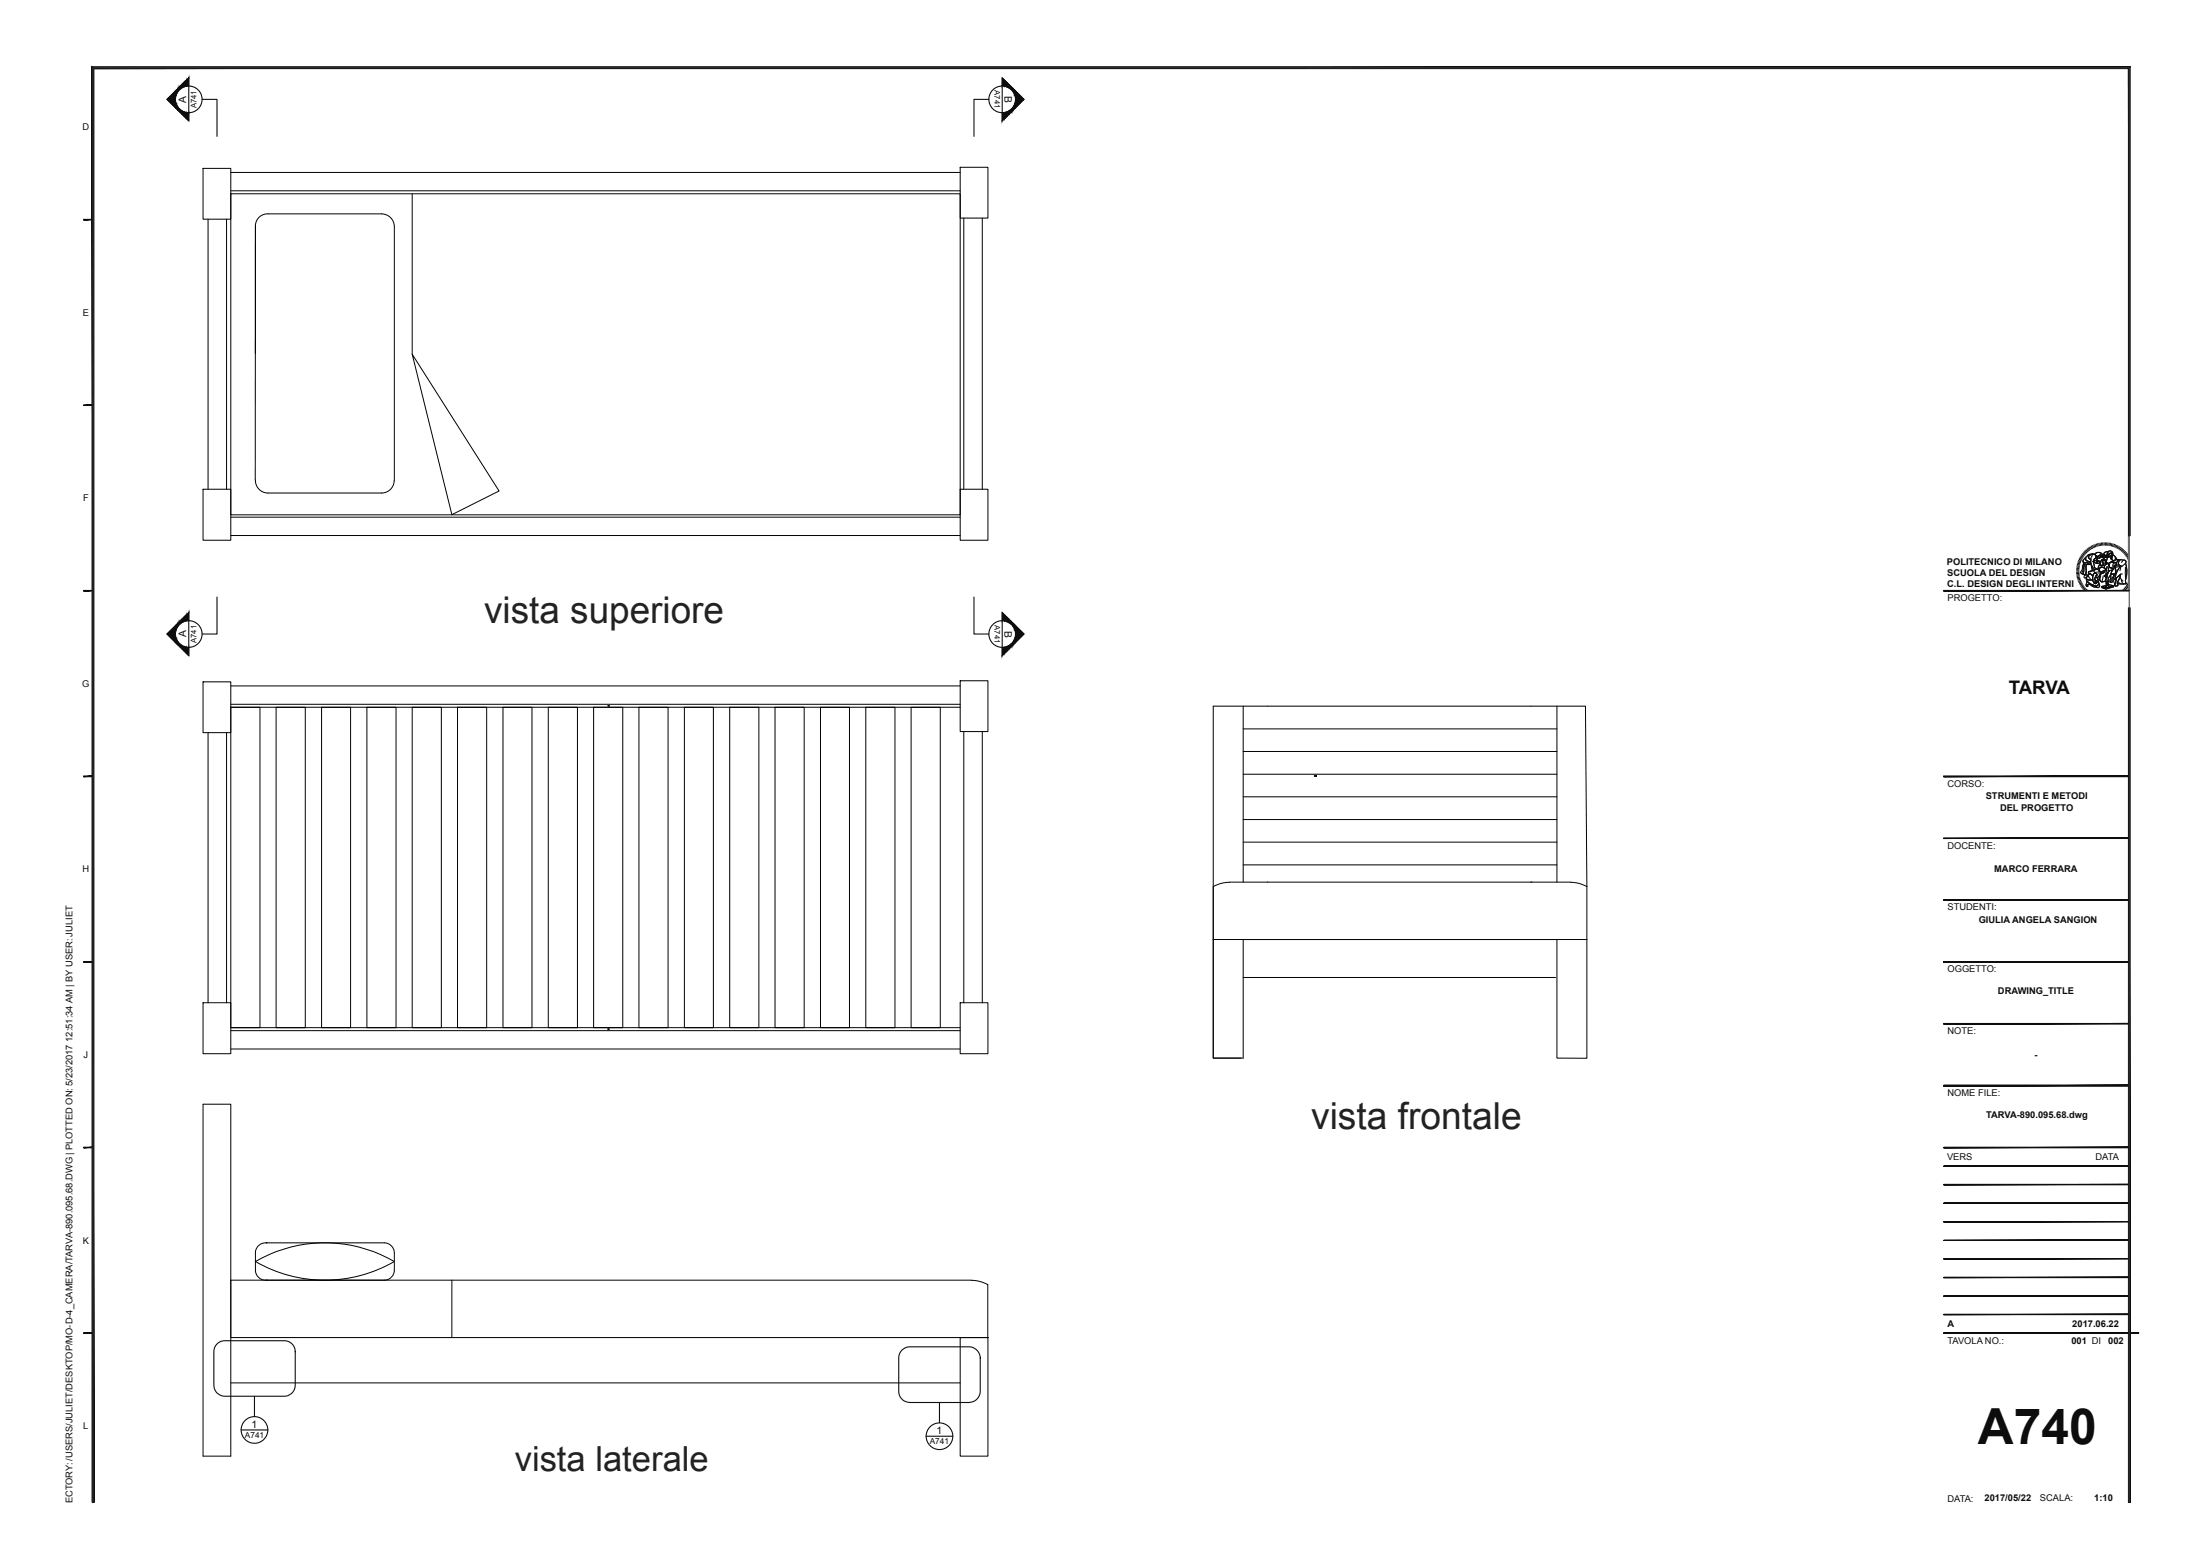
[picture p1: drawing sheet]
<svg xmlns="http://www.w3.org/2000/svg" width="594mm" height="420mm" viewBox="0 0 594 420" stroke-linecap="round" stroke-linejoin="round" font-family="sans-serif">
<g fill="none" stroke="#000" stroke-width=".27">
<path d="M54.8 45.4h7.5v13.8h-7.5zM56.2 59.2v72.9M61.2 59.2v72.9M62.3 52.3h196.9v86.7h-196.9zM62.3 46.5h196.9M62.3 51.5h196.9M111.3 52.3v43.3l10.7 43.3 12.7-6.4-23.4-36.9M259.2 45.2h7.5v13.7h-7.5zM260.2 58.9v73.2M265.2 58.9v73.2M69 61v34.4M69 61l-.1 68.6"/>
<path d="M69 61a3.3 3.3 0 0 1 3.4-3.3h30.6a3.5 3.5 0 0 1 3.5 3.5v68.5a3.5 3.5 0 0 1-3.5 3.4h-30.7a3.4 3.4 0 0 1-3.3-3.5M54.8 132.1h7.5v13.7h-7.5zM62.3 139.6h196.9M259.2 132.1h7.5v13.7h-7.5zM62.3 144.6h196.9M54.8 184h7.5v13.8h-7.5zM56.2 197.8v72.9M61.2 197.8v72.9M62.3 190.9h7.9v86.5h-7.9zM62.3 185.1h196.9M62.3 190.1h196.9M62.3 190.9h196.9"/>
<path d="M74.5 190.9h7.9v86.5h-7.9zM86.8 190.9h7.9v86.5h-7.9zM99.1 190.9h7.8v86.5h-7.8zM111.3 190.9h7.9v86.5h-7.9zM123.5 190.9h7.9v86.5h-7.9zM135.8 190.9h7.8v86.5h-7.8zM148 190.9h7.9v86.5h-7.9zM160.3 190.9h7.8v86.5h-7.8zM172.5 190.9h7.9v86.5h-7.9zM184.8 190.9h7.8v86.5h-7.8zM197 190.9h7.9v86.5h-7.9zM209.3 190.9h7.8v86.5h-7.8z"/>
<path d="M221.5 190.9h7.9v86.5h-7.9zM233.8 190.9h7.8v86.5h-7.8zM246 190.9h7.9v86.5h-7.9zM259.2 183.8h7.5v13.7h-7.5zM260.2 197.5v73.2M265.2 197.5v73.2M335.7 190.6v47.5M335.7 196.7h84.7M420.4 190.6v47.5M335.7 202.8h84.7M335.7 209h84.7M335.7 215.1h84.7"/>
<path d="M327.6 239.3l1.8-.8 2.6-.4 92 .1 2 .2 2.5 .9M335.7 227.3h84.7M335.7 233.5h84.7M335.7 221.2h84.7M342.3 238.1h.1M413.3 238.1h.1M428.5 239.3l-.4-48.7h-100.5v95h8.1v-32M428.5 239.3v14.3M428.5 253.6h-100.9v32h7.5M428.5 253.6v32h-8.1v-32M54.8 270.7h7.5v13.7h-7.5zM62.3 278.2h196.9"/>
<path d="M62.3 277.4h196.9M259.2 270.7h7.5v13.7h-7.5zM335.7 263.8h84.3M54.8 298.1h7.5v94.9h-7.5zM62.3 283.2h196.9M71.9 335.5a2.79 2.79 0 0 0-2.9 3.2v1.8M71.9 335.5h.1M71.9 335.5h31.9a2.71 2.71 0 0 1 2.7 2.7v2.1M69 340.5v1.8a2.77 2.77 0 0 0 2.9 3.2M69 340.5a37.4 37.4 0 0 1 37.5 0 37.4 37.4 0 0 1-37.5 0zM71.9 345.5h.1M106.5 340.7a4.2 4.2 0 0 1-1 4.3l-1.1 .5h-.6"/>
<path d="M122 345.5v15.5M262.3 345.5h-200v15.5h204.4h-7.5v32h7.5v-32M262.3 345.6l1.9 .2 2.5 1v14.2M62.3 373.3h196.9"/>
</g>
<g fill="#0d0d0d">
<circle cx="164.2" cy="190.5" r=".25"/>
<circle cx="164.2" cy="277.8" r=".25"/>
</g>
<g fill="#0d0d0d" stroke="#0d0d0d" stroke-width=".27">
<path d="M274.2 168.9l2.3 2.2-2.3 2.3z"/>
<path d="M274.2 171.5l-.1 2z"/>
<path d="M274.1 168.8v1.4z"/>
<path d="M274.2 168.9v1.9z"/>
<path d="M274.1 172.2l-.2 1.6v-1.1z"/>
<path d="M274.1 172.2v1.3l-.2 .3z"/>
<path d="M273.9 168.6l.2 .2-.2 .7z"/>
<path d="M274.1 168.8v1.4l-.2-.7z"/>
<path d="M273.9 172.7l-.4 1.4v-.8z"/>
<path d="M273.9 172.7v1.1l-.4 .3z"/>
<path d="M273.5 168.2l.4 .4-.4 .4z"/>
<path d="M273.9 168.6v.9l-.4-.5z"/>
<path d="M273.5 173.3l-.5 1.2v-.7z"/>
<path d="M273.5 173.3v.8l-.5 .4z"/>
<path d="M273 167.7l.5 .5-.5 .3z"/>
<path d="M273 168.5l.5-.3v.8z"/>
<path d="M272.5 174.2l.5-.4-.5 1.3z"/>
<path d="M273 173.8v.7l-.5 .6z"/>
<path d="M272.5 167.2l.5 .5-.5 .4z"/>
<path d="M272.5 168.1l.5-.4v.8z"/>
<path d="M271.9 174.5l.6-.3-.6 1.5z"/>
<path d="M272.5 174.2v.9l-.6 .6z"/>
<path d="M271.9 166.6l.6 .6-.6 .6z"/>
<path d="M271.9 167.8l.6-.6v.9z"/>
<path d="M271.3 174.7l.6-.2-.6 1.8z"/>
<path d="M271.9 174.5v1.2l-.6 .6z"/>
<path d="M271.3 166l.6 .6-.6 1z"/>
<path d="M271.9 166.6v1.2l-.6-.2z"/>
<path d="M270.6 174.8l.7-.1-.7 2.3z"/>
<path d="M271.3 174.7v1.6l-.7 .7z"/>
<path d="M270.6 165.3l.7 .7-.7 1.5z"/>
<path d="M271.3 166v1.6l-.7-.1z"/>
<path d="M274.2 24.6l2.3 2.2-2.3 2.3z"/>
<path d="M274.2 27.2l-.1 2z"/>
<path d="M274.1 24.5v1.3z"/>
<path d="M274.2 24.6v1.9z"/>
<path d="M274.1 27.8l-.2 1.6v-1z"/>
<path d="M274.1 27.8v1.4l-.2 .2z"/>
<path d="M273.9 24.2l.2 .3-.2 .7z"/>
<path d="M274.1 24.5v1.3l-.2-.6z"/>
<path d="M273.9 28.4l-.4 1.4v-.8z"/>
<path d="M273.9 28.4v1l-.4 .4z"/>
<path d="M273.5 23.9l.4 .3-.4 .4z"/>
<path d="M273.9 24.2v1l-.4-.6z"/>
<path d="M273.5 29l-.5 1.2v-.7z"/>
<path d="M273.5 29v.8l-.5 .4z"/>
<path d="M273 23.4l.5 .5-.5 .3z"/>
<path d="M273 24.2l.5-.3v.7z"/>
<path d="M272.5 29.9l.5-.4-.5 1.3z"/>
<path d="M273 29.5v.7l-.5 .6z"/>
<path d="M272.5 22.9l.5 .5-.5 .3z"/>
<path d="M272.5 23.7l.5-.3v.8z"/>
<path d="M271.9 30.2l.6-.3-.6 1.5z"/>
<path d="M272.5 29.9v.9l-.6 .6z"/>
<path d="M271.9 22.3l.6 .6-.6 .5z"/>
<path d="M271.9 23.4l.6-.5v.8z"/>
<path d="M271.3 30.4l.6-.2-.6 1.8z"/>
<path d="M271.9 30.2v1.2l-.6 .6z"/>
<path d="M271.3 21.7l.6 .6-.6 1z"/>
<path d="M271.9 22.3v1.1l-.6-.1z"/>
<path d="M270.6 30.5l.7-.1-.7 2.2z"/>
<path d="M271.3 30.4v1.6l-.7 .6z"/>
<path d="M270.6 21l.7 .7-.7 1.5z"/>
<path d="M271.3 21.7v1.6l-.7-.1z"/>
<path d="M45.1 26.8l2.2-2.2v4.5z"/>
<path d="M47.5 24.5l-.2 2z"/>
<path d="M47.3 24.6l.2-.1-.2 2z"/>
<path d="M47.5 27.8v1.4z"/>
<path d="M47.3 27.2v1.9z"/>
<path d="M47.7 24.2v1l-.2 .6z"/>
<path d="M47.5 24.5l.2-.3-.2 1.6z"/>
<path d="M47.7 28.4v1l-.2-.2z"/>
<path d="M47.5 27.8l.2 .6-.2 .8z"/>
<path d="M48 23.9v.7l-.3 .6z"/>
<path d="M48 23.9l-.3 1.3v-1z"/>
<path d="M48 29v.8l-.3-.4z"/>
<path d="M47.7 28.4l.3 .6-.3 .4z"/>
<path d="M48.5 23.4v.8l-.5 .4z"/>
<path d="M48 23.9l.5-.5-.5 1.2z"/>
<path d="M48 29.8l.5-.3v.7z"/>
<path d="M48 29l.5 .5-.5 .3z"/>
<path d="M49.1 22.9v.8l-.6 .5z"/>
<path d="M49.1 22.9l-.6 1.3v-.8z"/>
<path d="M48.5 30.2l.6-.3v.9z"/>
<path d="M48.5 29.5l.6 .4-.6 .3z"/>
<path d="M49.7 22.3v1.1l-.6 .3z"/>
<path d="M49.1 22.9l.6-.6-.6 1.4z"/>
<path d="M49.1 30.8l.6-.6v1.2z"/>
<path d="M49.1 29.9l.6 .3-.6 .6z"/>
<path d="M50.3 21.7v1.6l-.6 .1z"/>
<path d="M49.7 22.3l.6-.6-.6 1.7z"/>
<path d="M50.3 30.4v1.6l-.6-.6z"/>
<path d="M49.7 30.2l.6 .2-.6 1z"/>
<path d="M51 21v2.2l-.7 .1z"/>
<path d="M50.3 21.7l.7-.7-.7 2.3z"/>
<path d="M51 30.5v2.1l-.7-.6z"/>
<path d="M50.3 30.4l.7 .1-.7 1.5z"/>
<path d="M45.1 171.1l2.2-2.2v4.5z"/>
<path d="M47.5 168.8l-.2 2z"/>
<path d="M47.3 168.9l.2-.1-.2 2z"/>
<path d="M47.5 172.2v1.3z"/>
<path d="M47.3 171.5v1.9z"/>
<path d="M47.7 168.6v.9l-.2 .7z"/>
<path d="M47.5 168.8l.2-.2-.2 1.6z"/>
<path d="M47.7 172.7v1.1l-.2-.3z"/>
<path d="M47.5 172.2l.2 .5-.2 .8z"/>
<path d="M48 168.2v.8l-.3 .5z"/>
<path d="M48 168.2l-.3 1.3v-.9z"/>
<path d="M48 173.3v.8l-.3-.3z"/>
<path d="M47.7 172.7l.3 .6-.3 .5z"/>
<path d="M48.5 167.7v.8l-.5 .5z"/>
<path d="M48 168.2l.5-.5-.5 1.3z"/>
<path d="M48 174.1l.5-.3v.7z"/>
<path d="M48 173.3l.5 .5-.5 .3z"/>
<path d="M49.1 167.2v.9l-.6 .4z"/>
<path d="M48.5 167.7l.6-.5-.6 1.3z"/>
<path d="M48.5 174.5l.6-.3v.9z"/>
<path d="M48.5 173.8l.6 .4-.6 .3z"/>
<path d="M49.7 166.6v1.2l-.6 .3z"/>
<path d="M49.1 167.2l.6-.6-.6 1.5z"/>
<path d="M49.1 175.1l.6-.6v1.2z"/>
<path d="M49.1 174.2l.6 .3-.6 .6z"/>
<path d="M50.3 166v1.6l-.6 .2z"/>
<path d="M49.7 166.6l.6-.6-.6 1.8z"/>
<path d="M50.3 174.7v1.6l-.6-.6z"/>
<path d="M49.7 174.5l.6 .2-.6 1z"/>
<path d="M51 165.3v2.2l-.7 .1z"/>
<path d="M51 165.3l-.7 2.3v-1.6z"/>
<path d="M51 174.8v2.2l-.7-.7z"/>
<path d="M50.3 174.7l.7 .1-.7 1.5z"/>
</g>
<g fill="none" stroke="#0d0d0d" stroke-width=".3">
<path d="M45.1 26.8l5.9-5.8v11.6zM54.6 26.8h4v10M267 26.8h-4v10M270.6 21l5.9 5.8-5.9 5.8zM45.1 171.1l5.9-5.8v11.7zM58.6 161.1v10h-4M263 161.1v10h4M270.6 165.3l5.9 5.8-5.9 5.9zM355.1 209.4h.1M58.4 362.9l.8-.6 1.5-.4h16a2.93 2.93 0 0 1 3 3v9a2.94 2.94 0 0 1-3 3h-16a3 3 0 0 1-3-3v-9l.2-1.1zM68.7 376.9v5.5M243.3 364.6l1.3-.9 1.1-.2h16a3.1 3.1 0 0 1 3 3v9.1a3.1 3.1 0 0 1-3 3h-16a3 3 0 0 1-3-3v-9.1l.1-1z"/>
<path d="M253.7 378.6v5.4M65.1 386h7.2M250 387.7h7.3"/>
<circle cx="51" cy="26.8" r="3.6"/>
<circle cx="270.6" cy="26.8" r="3.6"/>
<circle cx="51" cy="171.1" r="3.6"/>
<circle cx="270.6" cy="171.1" r="3.6"/>
<circle cx="68.7" cy="386" r="3.6"/>
<circle cx="253.7" cy="387.7" r="3.6"/>
</g>
<path d="M355.1 209.4h.1" fill="none" stroke="#000" stroke-width=".27"/>
<path d="M355.1 209.4h.1" fill="none" stroke="#000" stroke-width=".27"/>
<path d="M355.1 209.4h.1" fill="none" stroke="#0d0d0d" stroke-width=".3"/>
<path d="M355.1 209.4h.1" fill="none" stroke="#000" stroke-width=".27"/>
<path d="M355.1 209.4h.1" fill="none" stroke="#0d0d0d" stroke-width=".3"/>
<path d="M355.1 209.4h.1" fill="none" stroke="#000" stroke-width=".27"/>
<path d="M355.1 209.4h.1" fill="none" stroke="#0d0d0d" stroke-width=".3"/>
<path d="M355.1 209.4h.1" fill="none" stroke="#000" stroke-width=".27"/>
<path d="M355.1 209.4h.1" fill="none" stroke="#0d0d0d" stroke-width=".3"/>
<path d="M355.1 209.4h.1" fill="none" stroke="#000" stroke-width=".27"/>
<path d="M355.1 209.4h.1" fill="none" stroke="#0d0d0d" stroke-width=".3"/>
<path d="M355.1 209.4h.1" fill="none" stroke="#000" stroke-width=".27"/>
<path d="M355.1 209.4h.1" fill="none" stroke="#0d0d0d" stroke-width=".3"/>
<path d="M355.1 209.4h.1" fill="none" stroke="#000" stroke-width=".27"/>
<path d="M355.1 209.4h.1" fill="none" stroke="#0d0d0d" stroke-width=".3"/>
<path d="M355.1 209.4h.1" fill="none" stroke="#000" stroke-width=".27"/>
<path d="M355.1 209.4h.1" fill="none" stroke="#0d0d0d" stroke-width=".3"/>
<path d="M355.1 209.4h.1" fill="none" stroke="#000" stroke-width=".27"/>
<path d="M355.1 209.4h.1" fill="none" stroke="#0d0d0d" stroke-width=".3"/>
<path d="M355.1 209.4h.1" fill="none" stroke="#000" stroke-width=".27"/>
<path d="M355.1 209.4h.1" fill="none" stroke="#0d0d0d" stroke-width=".3"/>
<path d="M355.1 209.4h.1" fill="none" stroke="#000" stroke-width=".27"/>
<path d="M355.1 209.4h.1" fill="none" stroke="#0d0d0d" stroke-width=".3"/>
<path d="M355.1 209.4h.1" fill="none" stroke="#000" stroke-width=".27"/>
<path d="M355.1 209.4h.1" fill="none" stroke="#0d0d0d" stroke-width=".3"/>
<path d="M355.1 209.4h.1" fill="none" stroke="#000" stroke-width=".27"/>
<path d="M355.1 209.4h.1" fill="none" stroke="#0d0d0d" stroke-width=".3"/>
<path d="M355.1 209.4h.1" fill="none" stroke="#000" stroke-width=".27"/>
<path d="M355.1 209.4h.1" fill="none" stroke="#0d0d0d" stroke-width=".3"/>
<path d="M355.1 209.4h.1" fill="none" stroke="#000" stroke-width=".27"/>
<path d="M355.1 209.4h.1" fill="none" stroke="#0d0d0d" stroke-width=".3"/>
<path d="M355.1 209.4h.1" fill="none" stroke="#000" stroke-width=".27"/>
<path d="M355.1 209.4h.1" fill="none" stroke="#0d0d0d" stroke-width=".3"/>
<path d="M355.1 209.4h.1" fill="none" stroke="#0d0d0d" stroke-width=".3"/>
<path d="M355.1 209.4h.1" fill="none" stroke="#000" stroke-width=".27"/>
<path d="M355.1 209.4h.1" fill="none" stroke="#0d0d0d" stroke-width=".3"/>
<path d="M355.1 209.4h.1" fill="none" stroke="#000" stroke-width=".27"/>
<path d="M355.1 209.4h.1" fill="none" stroke="#0d0d0d" stroke-width=".3"/>
<path d="M355.1 209.4h.1" fill="none" stroke="#000" stroke-width=".27"/>
<path d="M355.1 209.4h.1" fill="none" stroke="#0d0d0d" stroke-width=".3"/>
<path d="M355.1 209.4h.1" fill="none" stroke="#000" stroke-width=".27"/>
<path d="M355.1 209.4h.1" fill="none" stroke="#0d0d0d" stroke-width=".3"/>
<path d="M355.1 209.4h.1" fill="none" stroke="#000" stroke-width=".27"/>
<path d="M355.1 209.4h.1" fill="none" stroke="#0d0d0d" stroke-width=".3"/>
<path d="M355.1 209.4h.1" fill="none" stroke="#000" stroke-width=".27"/>
<path d="M355.1 209.4h.1" fill="none" stroke="#0d0d0d" stroke-width=".3"/>
<path d="M355.1 209.4h.1" fill="none" stroke="#000" stroke-width=".27"/>
<path d="M355.1 209.4h.1" fill="none" stroke="#0d0d0d" stroke-width=".3"/>
<path d="M355.1 209.4h.1" fill="none" stroke="#000" stroke-width=".27"/>
<path d="M355.1 209.4h.1" fill="none" stroke="#0d0d0d" stroke-width=".3"/>
<path d="M355.1 209.4h.1" fill="none" stroke="#000" stroke-width=".27"/>
<path d="M355.1 209.4h.1" fill="none" stroke="#0d0d0d" stroke-width=".3"/>
<path d="M355.1 209.4h.1" fill="none" stroke="#000" stroke-width=".27"/>
<path d="M355.1 209.4h.1" fill="none" stroke="#0d0d0d" stroke-width=".3"/>
<path d="M355.1 209.4h.1" fill="none" stroke="#000" stroke-width=".27"/>
<path d="M355.1 209.4h.1" fill="none" stroke="#0d0d0d" stroke-width=".3"/>
<path d="M355.1 209.4h.1" fill="none" stroke="#000" stroke-width=".27"/>
<path d="M355.1 209.4h.1" fill="none" stroke="#0d0d0d" stroke-width=".3"/>
<path d="M355.1 209.4h.1" fill="none" stroke="#000" stroke-width=".27"/>
<path d="M355.1 209.4h.1" fill="none" stroke="#0d0d0d" stroke-width=".3"/>
<path d="M355.1 209.4h.1" fill="none" stroke="#000" stroke-width=".27"/>
<path d="M355.1 209.4h.1" fill="none" stroke="#0d0d0d" stroke-width=".3"/>
<path d="M355.1 209.4h.1" fill="none" stroke="#000" stroke-width=".27"/>
<path d="M355.1 209.4h.1" fill="none" stroke="#0d0d0d" stroke-width=".3"/>
<path d="M355.1 209.4h.1" fill="none" stroke="#000" stroke-width=".27"/>
<path d="M355.1 209.4h.1" fill="none" stroke="#0d0d0d" stroke-width=".3"/>
<path d="M355.1 209.4h.1" fill="none" stroke="#000" stroke-width=".27"/>
<path d="M355.1 209.4h.1" fill="none" stroke="#0d0d0d" stroke-width=".3"/>
<path d="M355.1 209.4h.1" fill="none" stroke="#000" stroke-width=".27"/>
<path d="M355.1 209.4h.1" fill="none" stroke="#0d0d0d" stroke-width=".3"/>
<path d="M355.1 209.4h.1" fill="none" stroke="#000" stroke-width=".27"/>
<path d="M355.1 209.4h.1" fill="none" stroke="#0d0d0d" stroke-width=".3"/>
<path d="M355.1 209.4h.1" fill="none" stroke="#000" stroke-width=".27"/>
<path d="M355.1 209.4h.1" fill="none" stroke="#0d0d0d" stroke-width=".3"/>
<path d="M355.1 209.4h.1" fill="none" stroke="#000" stroke-width=".27"/>
<path d="M355.1 209.4h.1" fill="none" stroke="#0d0d0d" stroke-width=".3"/>
<path d="M355.1 209.4h.1" fill="none" stroke="#000" stroke-width=".27"/>
<path d="M355.1 209.4h.1" fill="none" stroke="#0d0d0d" stroke-width=".3"/>
<path d="M355.1 209.4h.1" fill="none" stroke="#000" stroke-width=".27"/>
<path d="M355.1 209.4h.1" fill="none" stroke="#0d0d0d" stroke-width=".3"/>
<path d="M355.1 209.4h.1" fill="none" stroke="#000" stroke-width=".27"/>
<path d="M355.1 209.4h.1" fill="none" stroke="#0d0d0d" stroke-width=".3"/>
<path d="M355.1 209.4h.1" fill="none" stroke="#000" stroke-width=".27"/>
<path d="M355.1 209.4h.1" fill="none" stroke="#0d0d0d" stroke-width=".3"/>
<path d="M355.1 209.4h.1" fill="none" stroke="#000" stroke-width=".27"/>
<path d="M355.1 209.4h.1" fill="none" stroke="#0d0d0d" stroke-width=".3"/>
<path d="M355.1 209.4h.1" fill="none" stroke="#000" stroke-width=".27"/>
<path d="M355.1 209.4h.1" fill="none" stroke="#0d0d0d" stroke-width=".3"/>
<path d="M355.1 209.4h.1" fill="none" stroke="#0d0d0d" stroke-width=".3"/>
<path d="M355.1 209.4h.1" fill="none" stroke="#0d0d0d" stroke-width=".3"/>
<path d="M355.1 209.4h.1" fill="none" stroke="#0d0d0d" stroke-width=".3"/>
<path d="M355.1 209.4h.1" fill="none" stroke="#0d0d0d" stroke-width=".3"/>
<path d="M355.1 209.4h.1" fill="none" stroke="#0d0d0d" stroke-width=".3"/>
<path d="M355.1 209.4h.1" fill="none" stroke="#0d0d0d" stroke-width=".3"/>
<path d="M355.1 209.4h.1" fill="none" stroke="#0d0d0d" stroke-width=".3"/>
<path d="M355.1 209.4h.1" fill="none" stroke="#0d0d0d" stroke-width=".3"/>
<path d="M355.1 209.4h.1" fill="none" stroke="#0d0d0d" stroke-width=".3"/>
<path d="M355.1 209.4h.1" fill="none" stroke="#0d0d0d" stroke-width=".3"/>
<path d="M355.1 209.4h.1" fill="none" stroke="#0d0d0d" stroke-width=".3"/>
<path d="M8.6 9.3h525.4v395.1h-525.4z" fill="none" stroke="#fff" stroke-width=".27"/>
<g fill="#0d0d0d" stroke="#0d0d0d" stroke-width=".27">
<path d="M575.1 18l-.4 .5 .4 387zM574.7 18.5l.4 387h-.4z"/>
<path d="M25.4 18.5h549.3l.4-.5zM24.8 18h550.3l-549.7 .5z"/>
<path d="M24.8 18v387.5h.6zM24.8 18l.6 .5v387z"/>
<path d="M22.6 109.5h2.5v-.2zM22.6 109.3h2.5l-2.5 .2z"/>
<path d="M22.6 59.4h2.5v-.2zM22.6 59.2h2.5l-2.5 .2z"/>
<path d="M22.6 209.7h2.5v-.3zM22.6 209.4h2.5l-2.5 .3z"/>
<path d="M22.6 259.7h2.5v-.1zM22.6 259.6h2.5l-2.5 .1z"/>
<path d="M22.6 309.8h2.5v-.1zM22.6 309.7h2.5l-2.5 .1z"/>
<path d="M22.6 359.9h2.5v-.2zM22.6 359.7h2.5l-2.5 .2z"/>
<path d="M22.6 159.5h2.5v-.1zM22.6 159.4h2.5l-2.5 .1z"/>
</g>
<g fill="none" stroke="#0d0d0d" stroke-width=".3">
<path d="M560.7 153.8h.6M560.7 154.1h.6M560.7 153.4l.6 .1M560.7 153.1h.7M560.8 152.7l.7 .1M560.9 152.3l.6 .2M561 152l.6 .2M561 151.7l.7 .2M561.2 151.3l.6 .3M561.3 151l.6 .3M561.3 154.5h-.6M561.3 154.8h-.6"/>
<path d="M561.4 155.1l-.7 .1M561.4 155.4l-.6 .2M561.5 150.7l.6 .3M561.5 155.8l-.7 .1M561.6 156.1l-.7 .1M561.6 150.4l.6 .3M561.7 156.4l-.7 .2M561.8 156.7l-.6 .2M561.8 150.1l.6 .3M561.9 157l-.6 .3M562 149.8l.6 .3M562.1 157.3l-.6 .3"/>
<path d="M562.2 157.5l-.6 .4M562.2 149.5l.6 .4M562.4 157.8l-.6 .4M562.5 149.2l.5 .4M562.6 158.1l-.6 .4M562.7 148.9l.5 .5M562.7 158.4l-.5 .4M562.9 148.7l.5 .5M562.9 158.6l-.5 .5M563.2 158.9l-.5 .4M563.2 148.4l.5 .6M563.4 159.1l-.5 .5"/>
<path d="M563.5 148.2l.4 .5M563.6 159.3l-.4 .5M563.8 148l.4 .5M563.9 159.5l-.4 .6M564 147.8l.4 .5M564.1 159.7l-.4 .6M564.3 147.6l.4 .5M564.4 160l-.4 .5M564.7 147.4l.3 .6M565 147.3l.3 .6M565.3 147.1l.3 .6M565.7 147l.2 .6"/>
<path d="M566 146.8l.2 .7M566.3 146.8l.2 .6M566.7 146.7l.1 .6M566.8 153.4l.5-.3 1 .3 .2 .6-.9 .3a.35 .35 0 0 1-.4 .2 .35 .35 0 0 1-.3-.4l-.2-.4zM567 146.6l.1 .7M567.1 154.4l.6 .4 .5-.3 .4-.7-.8-.7h-.6l-.5 .7-.2-.1v-.5l.5-.8 .2 .2h1.1l.5-.3v-.4l.6 .1 .1 1.1a.62 .62 0 0 0-.1 1l-.3 .6-.5 .2-.1 .5h-.3l.3 .3 .2-.1-.1 .4 .2-.2-.3 1.1a1.17 1.17 0 0 1-1.4-.1l-.4-.4 .3-.6 .2-1.1M567.4 146.5l.1 .7M567.5 158.3l2-.5 1.2 .3-2.1 .6zM567.7 146.5l.1 .7M568.1 146.5v.7M568.5 146.5v.7M568.6 158.7l2.1-.6v.3l-2.1 .6z"/>
<path d="M568.7 154.8h.1M568.8 146.5v.7M568.9 157l.2-.1 .2 1.1-.3-.6-.3 .7zM569.2 149a.81 .81 0 0 1 1.1 0 .81 .81 0 0 1 0 1.1l-.3 .8 .2-1.4a.48 .48 0 0 0-.6-.2 .48 .48 0 0 0-.3 .6l-.3 .6-.1-.8zM569.2 146.5l-.1 .7M569.4 152.1a1.45 1.45 0 0 1 2.1 .1 1.6 1.6 0 0 1-1.4 1.3l-.1-.1a1.06 1.06 0 0 1-.6-1.3zM569.5 149.4l.6-.2 .2 .5-.3 .5a.4 .4 0 0 1-.5 .1 .4 .4 0 0 1-.2-.4zM569.5 154l.8-.1-.5 1.3a2.13 2.13 0 0 0-.7 1.8h-.2l-.2 .5a2.71 2.71 0 0 1 .3-2.2zM569.5 146.6l-.1 .7M569.9 146.6l-.2 .7M570 155l.7-.1-.2 .9a1.1 1.1 0 0 0-.1 1.2l-.6 .2-.2-.2zM570.2 146.7l-.1 .7"/>
<path d="M570.3 151.5l1-.4 .8-.1-.6 1zM570.4 149.7l.5 .4 .7 .9-.9 .3a.77 .77 0 0 1-.3-1.3zM570.6 146.8l-.2 .7M570.9 146.9l-.2 .7M570.9 153h.3l-.1 1.9-1.2 .1 .4-1.1zM571.2 147l-.2 .7M571.4 156l1.2-1-.4 1.3a1.13 1.13 0 0 0-.3 1.6l-.3 .3-.6-.1zM571.6 147.2l-.3 .6M571.9 147.3l-.3 .7M572.2 147.6l-.4 .5M572.3 151.2l.4-.1 .5 .1a.53 .53 0 0 1 .7 .2 .53 .53 0 0 1 0 .6l.4 1.9-.1 1.4a1.88 1.88 0 0 0 0 2.2h-2.5l.9-2.5-1.6 1.4a6.6 6.6 0 0 1 1.4-3.5l.5-.1a.91 .91 0 0 1-.9-.6 .91 .91 0 0 1 .3-1zM572.3 159.9l.5 .5"/>
<path d="M572.5 147.7l-.4 .6M572.6 159.7l.5 .5M572.8 147.9l-.4 .6M572.9 159.5l.4 .5M573.1 148.1l-.4 .6M573.1 159.2l.5 .5M573.4 148.4l-.5 .5M573.4 159l.4 .5M573.6 158.8l.5 .4M573.6 148.6l-.4 .5M573.8 158.5l.5 .4M573.9 148.9l-.5 .4"/>
<path d="M574 158.3l.5 .3M574.1 149.1l-.5 .5M574.2 158l.5 .4M574.3 149.4l-.5 .4M574.3 157.7l.6 .4M574.5 157.4l.6 .4M574.5 149.7l-.5 .4M574.6 157.1l.7 .3M574.8 150l-.6 .4M574.8 156.8l.6 .3M574.9 156.5l.6 .3M575 150.3l-.6 .3"/>
<path d="M575 156.2l.6 .2M575.1 155.9l.6 .2M575.1 150.6l-.6 .3M575.2 155.6l.6 .1M575.2 155.3l.7 .1M575.3 150.9l-.6 .3M575.3 155h.6M575.3 154.4h.7M575.3 154h.7M575.3 154.6l.7 .1M575.4 151.2l-.6 .3M575.6 151.6l-.7 .2"/>
<path d="M575.6 151.9l-.6 .2M575.8 152.3l-.7 .1M575.9 152.6l-.7 .2M575.9 153l-.7 .1M575.9 153.3l-.6 .1M576 153.7h-.7M564.7 160.1l-.4 .6M564.9 160.3l-.3 .6M565.2 160.4l-.3 .7M565.5 160.6l-.2 .6M565.8 160.7l-.2 .6M566.2 160.8l-.2 .6"/>
<path d="M566.5 160.9l-.2 .7M566.8 161l-.2 .7M567.1 161.1l-.1 .6M567.4 161.1v.7M567.7 161.1v.7M568.1 161.1l-.1 .7M568.4 161.1v.7M568.7 161.1v.7M569 161.1l.1 .7M569.4 161.1l.1 .6M569.7 161l.1 .7M570 160.9l.2 .7"/>
<path d="M570.3 160.8l.2 .7M570.7 160.8l.2 .6M570.9 160.6l.3 .7M571.2 160.5l.3 .6M571.5 160.4l.3 .6M571.8 160.2l.4 .6M572.1 160l.4 .6"/>
</g>
<path d="M568.6 154.9l.5-.2-.4 1.3v-.4l-.2 .1-.3-.3h.3zM568.7 154.8h.1" fill="none" stroke="#0d0d0d" stroke-width=".3"/>
<g fill="none" stroke="#0d0d0d" stroke-width=".3">
<path d="M562.5 151.8h.7a.88 .88 0 0 0 1.3-.1l.1 .6-.8 .1-1.2-.2zM562.6 151.7v.5M562.7 152.3l-.2 .4-.2 1.6-.3 .5 .4 .2M562.8 150.8l.4-.3a.82 .82 0 0 0 .9 1.1l.3 .1a.78 .78 0 0 1-1.2 .1l-.5 .1-.3-.3v-.3zM562.9 152.4l.5-.1-.3 2.9-.7-.3zM563 152.3l-.3 .5-.1 1.6-.2 .6 .7 .2M563.2 150.5l-.8 1 .3 .4 .5-.1a.88 .88 0 0 0 1.3-.1M563.2 155.9a.77 .77 0 0 0 .8 .7l1-.2M563.3 150.2a1.89 1.89 0 0 1 1.9-.6 .98 .98 0 0 0-1.2 1 .73 .73 0 0 1 .5 1.1l-.6-.2a.77 .77 0 0 1-.7-.4 .77 .77 0 0 1 .1-.9zM563.4 156.2l.4 .3 1.2-.1 .4 1 .2-.2 .2 .3-.1-.5 .4 .5-.2-.5 .4 .2-.5-.5a.48 .48 0 0 1-.3-.5 .48 .48 0 0 1 .3-.4l.4 .1 .2 .6a.96 .96 0 0 1-.4 1.6h-.5a2.89 2.89 0 0 1-2.2-1.8zM563.4 156.3a1.79 1.79 0 0 0 1.7 1.6l1 .5M563.4 152.3h1.2l.5 1.3a.8 .8 0 0 1-.9 .6l-.3 .2v.3l.2 .2-.4 .4a.85 .85 0 0 1-.4-1.3l-.1-1z"/>
<path d="M563.4 152.4l-.2 .6v2.1M563.5 156.9l1.6 1a1.03 1.03 0 0 0 1.6-.4 .66 .66 0 0 1 0 1 .66 .66 0 0 1-.9 0l-1-.4a.81 .81 0 0 0-1.2-.3l.1 .4a.35 .35 0 0 1-.5 0 .35 .35 0 0 1 .1-.5zM563.5 156.9v.3a.66 .66 0 0 0 0 1.1l.3-.1-.2-.2a.51 .51 0 0 1 .4-.3 .51 .51 0 0 1 .5 .2l.6 .4a1.71 1.71 0 0 0 1.7 .1l-.1-.9M563.7 155.3h-.1a.53 .53 0 0 0-.9 .2v.3a.47 .47 0 0 0 .8-.1 .53 .53 0 0 1 .8 .4l.1 .1M563.9 154.4l1.2-.5 .4 .2a.54 .54 0 0 1 .3-.5 .54 .54 0 0 1 .5 0 1.12 1.12 0 0 1 .9 1.3 1.12 1.12 0 0 1-1.3 .9v-.3a.4 .4 0 0 0 .3-.4 .4 .4 0 0 0-.4-.4l-.3-.1-.5 .8-.7-.6h-.4zM563.9 155l.4-.2a1.08 1.08 0 0 1 .6 1.7 1.21 1.21 0 0 1-1.7-.5l.2-.3 .5-.1-.2-.2zM564 150.1a1.02 1.02 0 0 1 1.1-.5 1.02 1.02 0 0 1 .8 .8l-.2 .4a1.88 1.88 0 0 0 .3 2.7v.1a.47 .47 0 0 0-.6 .5 .51 .51 0 0 1-.3-.8 2.85 2.85 0 0 1-.6-2.4l-.5-.3zM564.3 154.7l.7 .7M564.3 154.8a.58 .58 0 0 0-.5 .8M564.6 152.3l-2-.1-.4 1.6-.5 .7 .3 .3M564.7 152.6l.2 1.4M564.9 149.9a2.72 2.72 0 0 0 0 2.9l.2 .6a.32 .32 0 0 0 0 .5 .32 .32 0 0 0 .4 0l.2-.3h.4a1.04 1.04 0 0 1-.7-1.3 1.68 1.68 0 0 1 .5-1.9 1.14 1.14 0 0 0-1.8-.7 1.31 1.31 0 0 0-1 1.2l.2 .4 1.1 .4"/>
<path d="M565.1 153.9l-.5 .3a.46 .46 0 0 0-.6 .1 .46 .46 0 0 0 0 .6M565.2 149.6a.95 .95 0 0 0-1.2 1l.5 .3M565.4 154.8a.46 .46 0 0 1 .6 0 .46 .46 0 0 1 .1 .5l-.4 .5a.54 .54 0 0 0-.2 .6 .54 .54 0 0 0 .5 .4l.3 .3-.4-.1 .2 .5-.4-.5 .2 .5-.3-.3-.2 .2v-.1a1.72 1.72 0 0 1 0-2.5zM565.4 154.8a.46 .46 0 0 1 .6 0 .46 .46 0 0 1 .1 .5l-.4 .5a.54 .54 0 0 0-.2 .6 .54 .54 0 0 0 .5 .4l.3 .3-.4-.1 .2 .5-.4-.5 .2 .5-.3-.3-.2 .1a1.82 1.82 0 0 1 0-2.5zM565.4 151.5l.8-.3 .3 .2a.31 .31 0 0 0-.4 .2 .31 .31 0 0 0 .2 .4h-.1a.56 .56 0 0 1-.8-.5zM565.5 150.9l.9-.3a.6 .6 0 0 1-.7 .7l-.6 .3zM565.5 151.5a.53 .53 0 0 0 .8 .5M565.6 149.7a1.11 1.11 0 0 1 1.1-.6 1.11 1.11 0 0 1 .9 .8h-.2a.47 .47 0 0 0-.8 .2l-.7-.1M565.7 149.4a1.12 1.12 0 0 1 1.9 .5l-.5-.2a.74 .74 0 0 1-.8 .4 .74 .74 0 0 1-.6-.6zM565.9 150l.7 .1 .5-.4 .3 .3a.68 .68 0 0 1-1 .5l-.6 .1zM566.1 153.6l.6 .2 .2 .3a.91 .91 0 0 1-.1 1.4M566.2 151.5h.9l-.3 .1a.35 .35 0 0 1-.1 .5 .35 .35 0 0 1-.5-.1z"/>
<path d="M566.2 155.9l.2 .6a.96 .96 0 0 1-.4 1.6h-.3M566.3 151.2l.2 .2M566.3 150.9v.2l-1.1 .5M566.3 154.5l-.8 .1M566.4 150.6l-.4 .5M566.5 154.1l.8 .4M566.6 151.5h.5l-.3 .1a.35 .35 0 0 1-.1 .5 .35 .35 0 0 1-.5-.1 .31 .31 0 0 1-.1-.5 .31 .31 0 0 1 .5 0l-.2 .1M566.6 154.6a.7 .7 0 0 1 .2 .9 .7 .7 0 0 1-1 .2M566.7 156.4l.8 .7M566.7 153.8a.94 .94 0 0 1 .7-.8 .94 .94 0 0 1 1 .4l.1 .6-1.4 .4M566.9 150.5v.1M567 150.1l.1 .1"/>
<path d="M567 155.8l.1 .9M567 152.4a1.28 1.28 0 0 0-.5 1.3M567.1 150.1l-.1 .1M567.1 154.4l1.1-.4a.62 .62 0 0 1-.4 .7 .62 .62 0 0 1-.7-.3zM567.1 155.2l-.2 .9-.4 .5M567.4 150.3l.8-.2 .2 .3a.52 .52 0 0 1-.8 0zM567.4 151.2a.87 .87 0 0 1 1-.2 .87 .87 0 0 1 .4 .9 .26 .26 0 0 1 0 .3 .26 .26 0 0 1-.3 .1l-.1-.3a.53 .53 0 0 0 0-.8 .53 .53 0 0 0-.8 .1l.2 .5a.48 .48 0 0 1-.1 .8 .48 .48 0 0 1-.7-.4zM567.4 149.9l-.2 .6-.4 .2-.4-.2-.6 .1M567.5 158.3l1.1 .4v.3l-1.1-.4zM567.5 158.3l2-.5 1.2 .3-2.1 .6zM567.8 151a.79 .79 0 0 1 .8 .7 .79 .79 0 0 1-.6 .9h-.2l-.2-1.3zM567.8 155.5l-.3 1.6 1-.2"/>
<path d="M567.8 150.1a.39 .39 0 0 1 .6-.2 .39 .39 0 0 1 .1 .5h-.1M567.8 154.6h.1M567.9 149.8a.44 .44 0 0 1 .5 .1 .44 .44 0 0 1 .1 .5l-.3-.3h-.4zM567.9 154.2l.2 .1M567.9 154.5h.1M568 154.3h-.1M568 151.3h.1M568.1 151.2l-.2 .2M568.2 150.2l-.8 .1 .1 .1a.45 .45 0 0 0 .5 .2 .45 .45 0 0 0 .4-.4l-.2-.1v.2M568.2 152.6v.7M568.3 154l-.1 .3a.47 .47 0 0 1-.4 .4 .47 .47 0 0 1-.5-.2M568.3 151.2l.2 .2-.1 .1"/>
<path d="M568.4 151.3a.41 .41 0 0 0-.6-.3 .41 .41 0 0 0 0 .7v.1a.46 .46 0 0 1 0 .7 .46 .46 0 0 1-.7 0 .46 .46 0 0 1 .1-.7l.1-.3a.81 .81 0 0 1 1.2-.4 .81 .81 0 0 1 .1 1.2l-.1-.3M568.5 151.6l-.2 .1M568.5 151.5l.1 .4h-.8M568.5 152.3l-.7 .3M568.6 158.7v.3M568.7 150.4l.1-.2 .1 .4-.2 .9M568.7 155.5l-.1 .4 .2-.1M568.7 149.9l.2 .4M568.8 151.9l-.1-.4 .2-.9-.4-.6a.52 .52 0 0 1-.5-.6 .52 .52 0 0 1 .7-.4h.5l-.3 .7 .1 .8 .3-.5a.43 .43 0 0 0 .3 .3 .43 .43 0 0 0 .4-.1l-.1 .6 .2-.1 .1 .2a.43 .43 0 0 1 .2 .5 .43 .43 0 0 1-.5 .3l-.5 .4M568.9 155.2l-.2 .2v-.1M568.9 152.9l-.2 1.3M568.9 152.1l.4 .2"/>
<path d="M569 154.1l-.4 .4 .1 .4M569.1 154.7l-.5 .2-.1 .5h-.3l.3 .3 .2-.1M569.1 153l-.4 .8M569.2 149a.81 .81 0 0 1 1.1 0 .81 .81 0 0 1 0 1.1l-.3 .8 .2-1.4a.49 .49 0 0 0-.6-.2 .49 .49 0 0 0-.3 .6l-.3 .6-.1-.8zM569.2 149h-.5a.55 .55 0 0 0-.6 .7M569.3 150a.4 .4 0 0 0 .2 .3 .4 .4 0 0 0 .5-.1M569.4 149.7l.3 .1M569.5 154.1l-.5 1.3a2.13 2.13 0 0 0-.3 2.1l.4-.6 .2 1.4-.3-.9-.4 1 .1-.9M569.5 150.1l.1 .1M569.5 153.1a.68 .68 0 0 0-.1 1l1.1-.3 .3-.5M569.6 149.8h.1M569.6 150.1h.1"/>
<path d="M569.9 149.9h.2M570 149.9l-.1 .1M570.1 150.7l.4 .7M570.2 153.2h.1M570.3 153.9l-.7 1.6a1.52 1.52 0 0 0-.4 1.5M570.4 153.1l-.3 .1M570.4 149.7l.5 .4 .4 .6M570.4 153.4v.1M570.7 158.1v.3l-2.1 .6-1.1-.4v-.3M571 151.8a.51 .51 0 0 1 .5 .5 .51 .51 0 0 1-.5 .5 .84 .84 0 0 1-1.2 .6 .84 .84 0 0 1-.2-1.3l.4-.3 .7 .1-.3 1a.64 .64 0 0 0 .6-.8 .64 .64 0 0 0-.9-.4l-.7 .4v.5M571 152.8l-.1 .4M571 150.6l.6 .4"/>
<path d="M571.1 154.9l-1.2 .1v1l-.3 1 .2 .2 .6-.2a1.03 1.03 0 0 1 .2-1.4l.1-.6M571.1 156.3v.2l.2 .2M571.2 153.1a6.2 6.2 0 0 1-.6 3.3l.2 .9 .3 .2M571.5 152a1 1 0 0 1 1-.9l.7 .1a.56 .56 0 0 1 .8 .2 .56 .56 0 0 1-.3 .8 1.2 1.2 0 0 1-1.1 .7 1.2 1.2 0 0 1-1.1-.7M571.5 153.8v.5M572 152.9l-.9 .2M572 157.2l.6 .4M572.2 151l-1.1 .2-.9 .4M572.4 156l.8 .9M572.4 152.9a6.6 6.6 0 0 0-1.4 3.5l1.6-1.4 .4-.1M572.5 151.1a.93 .93 0 0 0-.5 1 .93 .93 0 0 0 .9 .7M572.6 155l-.4 1.3a1.13 1.13 0 0 0-.3 1.6l-.3 .3-.6-.1 .5-2.1"/>
<path d="M572.6 153l-.2 1M572.8 156.4a1.09 1.09 0 0 0 .6 1.2M573.1 151.5l-.3 .3M573.9 153.1v3.3M573.9 152a8.1 8.1 0 0 1 0 4.8l.3 .7h-2.5"/>
</g>
<g fill="#fff" stroke="#fff" stroke-width=".27">
<path d="M549.9 159.5l30.8 4.3h-30.8z"/>
<path d="M549.9 159.5h25l5.8 4.3z"/>
<path d="M574.9 144.9h5.8l-5.8 14.6z"/>
<path d="M580.7 144.9v18.9l-5.8-4.3z"/>
</g>
<path d="M549.9 159.5h25v-14.6h5.8v18.9h-30.8z" fill="none" stroke="#fff" stroke-width=".27"/>
<g fill="#0d0d0d" stroke="#0d0d0d" stroke-width=".27">
<path d="M574.9 359.9h2.5v-.2zM574.9 359.7h2.5l-2.5 .2z"/>
<path d="M524.8 359.7v.2l50.1-.2zM524.8 359.9l50.1-.2v.2z"/>
<path d="M524.8 359.7v.2l50.1-.2zM524.8 359.9l50.1-.2v.2z"/>
<path d="M524.8 354.7h50.1zM524.8 354.9l50.1-.2z"/>
<path d="M524.8 349.7h50.1zM524.8 349.9l50.1-.2z"/>
<path d="M524.8 344.7h50.1zM524.8 344.9l50.1-.2z"/>
<path d="M524.8 339.7h50.1zM524.8 339.8l50.1-.1z"/>
<path d="M524.8 334.7h50.1zM524.8 334.8l50.1-.1z"/>
<path d="M524.8 329.7h50.1zM524.8 329.8l50.1-.1z"/>
<path d="M524.8 324.7h50.1zM524.8 324.8l50.1-.1z"/>
<path d="M524.8 319.7h50.1zM524.8 319.8l50.1-.1z"/>
<path d="M524.8 226.3h50.1v-.1zM524.8 226.2h50.1l-50.1 .1z"/>
<path d="M524.8 243h50.1v-.2zM524.8 242.8h50.1l-50.1 .2z"/>
<path d="M524.8 242.8v.2l50.1-.2zM524.8 243l50.1-.2v.2z"/>
<path d="M524.8 259.6v.1l50.1-.1zM524.8 259.7l50.1-.1v.1z"/>
<path d="M524.8 159.5h50.1v-.1zM524.8 159.4h50.1l-50.1 .1z"/>
<path d="M524.8 259.6v.1l50.1-.1zM524.8 259.7l50.1-.1v.1z"/>
<path d="M524.8 276.3v.1l50.1-.1zM524.8 276.4l50.1-.1v.1z"/>
<path d="M524.8 259.6v.1l50.1-.1zM524.8 259.7l50.1-.1v.1z"/>
<path d="M524.8 259.6v.1l50.1-.1zM524.8 259.7l50.1-.1v.1z"/>
<path d="M524.8 209.7h50.1v-.3zM524.8 209.4h50.1l-50.1 .3z"/>
<path d="M524.8 292.9v.2l50.1-.2zM524.8 293.1l50.1-.2v.2z"/>
<path d="M524.8 292.9v.2l50.1-.2zM524.8 293.1l50.1-.2v.2z"/>
<path d="M524.8 314.7h50.1zM524.8 314.8l50.1-.1z"/>
<path d="M524.8 309.7v.1l50.1-.1zM524.8 309.8l50.1-.1v.1z"/>
<path d="M574.9 359.9h2.5v-.2zM574.9 359.7h2.5l-2.5 .2z"/>
</g>
<path d="M25.1 405.5v-387.2h549.8v387.2" fill="none" stroke="#333" stroke-width=".27"/>
<text font-size="13.4" fill="#0d0d0d" x="534" y="389.7">A740</text>
<g font-size="10" fill="#222">
<text x="130.7" y="168.1">vista superiore</text>
<text x="354" y="304.7">vista frontale</text>
</g>
<text font-size="9.3" fill="#222" x="139" y="397.2">vista laterale</text>
<text font-size="5" fill="#0d0d0d" x="542.4" y="187.2">TARVA</text>
<g font-size="2.8" fill="#0d0d0d">
<text x="50.3" y="27.8" transform="rotate(-90 50.3 27.8)">A</text>
<text x="271.2" y="25.9" transform="rotate(90 271.2 25.9)">B</text>
<text x="50.3" y="172.1" transform="rotate(-90 50.3 172.1)">A</text>
<text x="271.2" y="170.2" transform="rotate(90 271.2 170.2)">B</text>
<text x="67.9" y="385.3">1</text>
<text x="252.9" y="387">1</text>
</g>
<g font-size="2.5" fill="#0d0d0d">
<text x="22.3" y="35.2">D</text>
<text x="22.4" y="85.2">E</text>
<text x="22.4" y="135.3">F</text>
<text x="525.7" y="152.4">POLITECNICO DI MILANO</text>
<text x="525.7" y="155.4">SCUOLA DEL DESIGN</text>
<text x="525.7" y="158.4">C.L. DESIGN DEGLI INTERNI</text>
<text x="525.8" y="162.2">PROGETTO:</text>
<text x="22.2" y="185.4">G</text>
<text x="525.8" y="212.3">CORSO:</text>
<text x="536.2" y="215.8">STRUMENTI E METODI</text>
<text x="540" y="218.8">DEL PROGETTO</text>
<text x="525.8" y="229">DOCENTE:</text>
<text x="22.3" y="235.5">H</text>
<text x="538.4" y="235.5">MARCO FERRARA</text>
<text x="525.8" y="245.7">STUDENTI:</text>
<text x="534.2" y="249.2">GIULIA ANGELA SANGION</text>
<text x="525.8" y="262.4">OGGETTO:</text>
<text x="539.5" y="268.4">DRAWING_TITLE</text>
<text x="525.8" y="279.1">NOTE:</text>
<text x="22.6" y="285.6">J</text>
<text x="549.3" y="285.6">-</text>
<text x="525.8" y="295.8">NOME FILE:</text>
<text x="536.3" y="301.8">TARVA-890.095.68.dwg</text>
<text x="525.7" y="313.1">VERS</text>
<text x="565.8" y="313.1">DATA</text>
<text x="22.4" y="335.7">K</text>
<text x="525.8" y="358.2">A</text>
<text x="559.5" y="358.2">2017.06.22</text>
<text x="525.8" y="362.7">TAVOLA NO.:</text>
<text x="559.3" y="362.7">001 DI</text>
<text x="569.2" y="362.7">002</text>
<text x="22.5" y="385.8">L</text>
<text x="525.8" y="405.4">DATA:</text>
<text x="535.8" y="405.3">2017/05/22</text>
<text x="550.8" y="405.3">SCALA:</text>
<text x="565.4" y="405.3">1:10</text>
<text x="19.6" y="410.1" transform="rotate(-90 19.6 410.1)">DIRECTORY: /USERS/JULIET/DESKTOP/MO-D-4_CAMERA/TARVA-890.095.68.DWG | PLOTTED ON: 5/23/2017 12:51:34 AM | BY USER: JULIET</text>
</g>
<g font-size="2.2" fill="#0d0d0d">
<text x="66.1" y="388.2">A741</text>
<text x="251" y="389.9">A741</text>
</g>
<g font-size="2.1" fill="#0d0d0d">
<text x="53" y="29.3" transform="rotate(-90 53 29.3)">A741</text>
<text x="268.5" y="24.4" transform="rotate(90 268.5 24.4)">A741</text>
<text x="53" y="173.6" transform="rotate(-90 53 173.6)">A741</text>
<text x="268.5" y="168.7" transform="rotate(90 268.5 168.7)">A741</text>
</g>
</svg>
